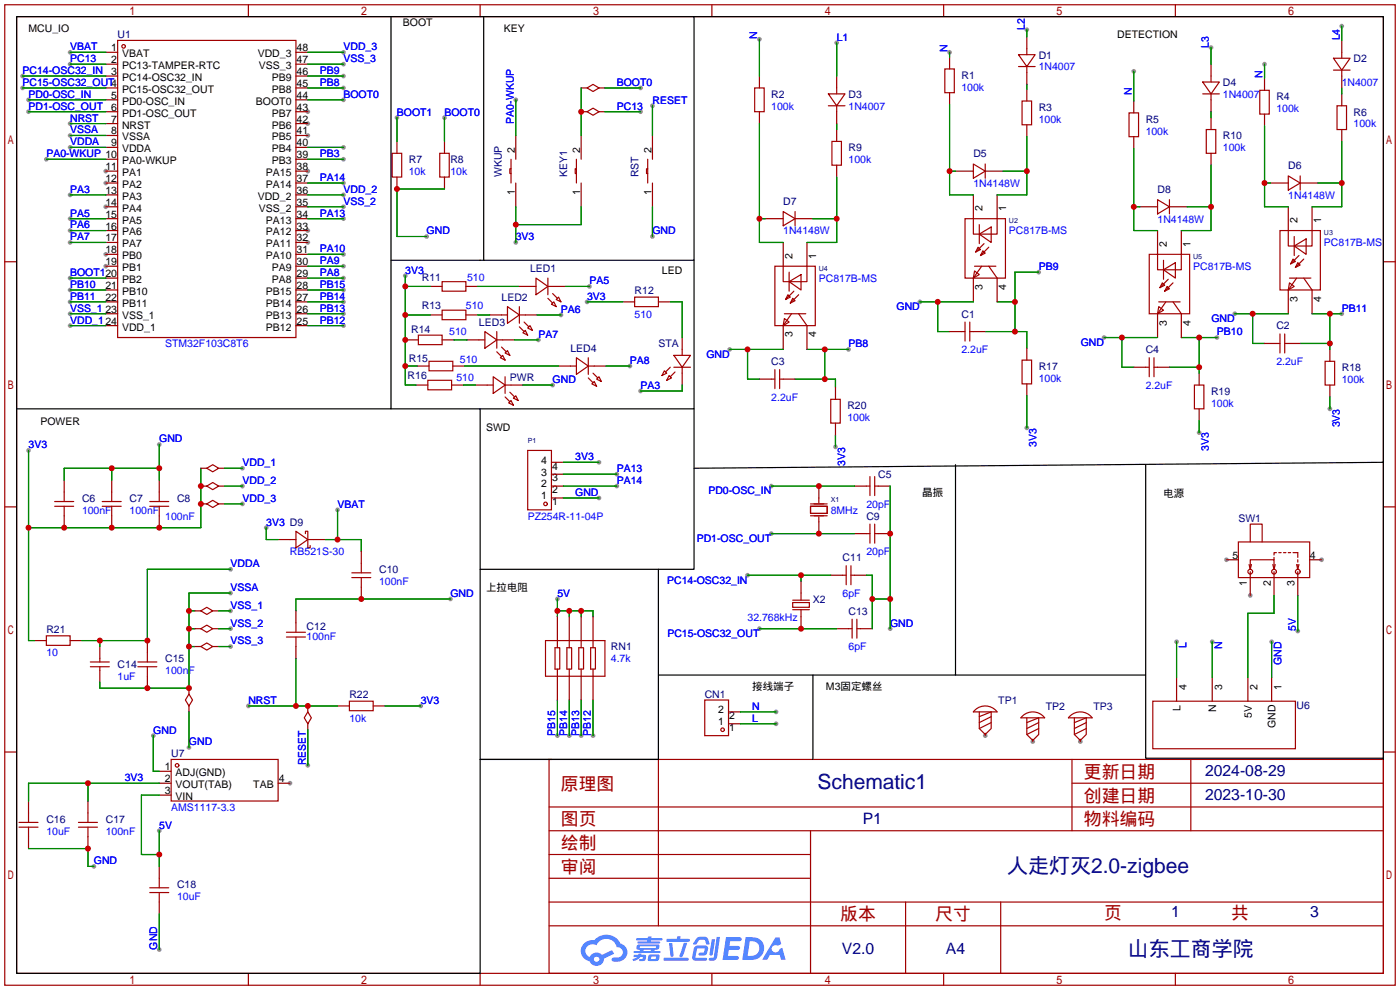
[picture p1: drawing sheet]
<svg xmlns="http://www.w3.org/2000/svg" width="299mm" height="212mm" viewBox="0 0 299 212" stroke-linecap="round" stroke-linejoin="round" font-family="sans-serif">
<g fill="#999">
<circle cx="22.6" cy="36.6" r=".51"/>
<circle cx="22.6" cy="39.1" r=".51"/>
<circle cx="22.6" cy="44.2" r=".51"/>
<circle cx="22.6" cy="54.4" r=".51"/>
<circle cx="22.6" cy="56.9" r=".51"/>
<circle cx="65.8" cy="51.8" r=".51"/>
<circle cx="65.8" cy="49.3" r=".51"/>
<circle cx="65.8" cy="36.6" r=".51"/>
<circle cx="65.8" cy="29" r=".51"/>
<circle cx="65.8" cy="26.4" r=".51"/>
<circle cx="65.8" cy="23.9" r=".51"/>
<circle cx="62" cy="167.4" r=".51"/>
<circle cx="210.6" cy="157.2" r=".51"/>
<circle cx="220.7" cy="158.5" r=".51"/>
<circle cx="230.9" cy="158.5" r=".51"/>
<circle cx="267.2" cy="127.3" r=".51"/>
<circle cx="282.4" cy="119.6" r=".51"/>
<circle cx="262.1" cy="119.6" r=".51"/>
<circle cx="15" cy="69.6" r=".51"/>
<circle cx="15" cy="67.1" r=".51"/>
<circle cx="73.4" cy="41.7" r=".51"/>
<circle cx="73.4" cy="44.2" r=".51"/>
<circle cx="73.4" cy="11.2" r=".51"/>
<circle cx="15" cy="31.5" r=".51"/>
<circle cx="73.4" cy="21.3" r=".51"/>
<circle cx="15" cy="29" r=".51"/>
<circle cx="73.4" cy="13.7" r=".51"/>
<circle cx="15" cy="11.2" r=".51"/>
<circle cx="15" cy="26.4" r=".51"/>
<circle cx="6.1" cy="96.3" r=".51"/>
<circle cx="49.3" cy="121.7" r=".51"/>
<circle cx="40.4" cy="159.8" r=".51"/>
<circle cx="49.3" cy="126.7" r=".51"/>
<circle cx="51.8" cy="103.9" r=".51"/>
<circle cx="51.8" cy="107.7" r=".51"/>
<circle cx="51.8" cy="100.1" r=".51"/>
<circle cx="49.3" cy="138.2" r=".51"/>
<circle cx="49.3" cy="134.4" r=".51"/>
<circle cx="49.3" cy="130.6" r=".51"/>
<circle cx="56.9" cy="112.8" r=".51"/>
<circle cx="72.1" cy="109" r=".51"/>
<circle cx="139.4" cy="22.6" r=".51"/>
<circle cx="139.4" cy="50.5" r=".51"/>
<circle cx="89.9" cy="150.9" r=".51"/>
<circle cx="53.1" cy="150.9" r=".51"/>
<circle cx="65.8" cy="163.6" r=".51"/>
<circle cx="34" cy="95" r=".51"/>
<circle cx="96.3" cy="128" r=".51"/>
<circle cx="32.8" cy="157.2" r=".51"/>
<circle cx="34" cy="177.5" r=".51"/>
<circle cx="34" cy="202.9" r=".51"/>
<circle cx="20.1" cy="185.2" r=".51"/>
<circle cx="91.2" cy="50.5" r=".51"/>
<circle cx="95" cy="25.1" r=".51"/>
<circle cx="15" cy="59.4" r=".51"/>
<circle cx="84.8" cy="25.1" r=".51"/>
<circle cx="110.2" cy="51.8" r=".51"/>
<circle cx="15" cy="13.7" r=".51"/>
<circle cx="136.9" cy="18.8" r=".51"/>
<circle cx="136.9" cy="23.9" r=".51"/>
<circle cx="9.9" cy="34" r=".51"/>
<circle cx="110.2" cy="21.3" r=".51"/>
<circle cx="118.1" cy="82.3" r=".51"/>
<circle cx="73.4" cy="59.4" r=".51"/>
<circle cx="134.6" cy="78.2" r=".51"/>
<circle cx="128" cy="98.8" r=".51"/>
<circle cx="128" cy="106.4" r=".51"/>
<circle cx="73.4" cy="46.7" r=".51"/>
<circle cx="73.4" cy="39.1" r=".51"/>
<circle cx="131.8" cy="101.3" r=".51"/>
<circle cx="131.8" cy="103.9" r=".51"/>
<circle cx="181.4" cy="74.7" r=".51"/>
<circle cx="178.6" cy="95.5" r=".51"/>
<circle cx="162.3" cy="8.4" r=".51"/>
<circle cx="178.8" cy="9.1" r=".51"/>
<circle cx="156" cy="74.7" r=".51"/>
<circle cx="222" cy="58.2" r=".51"/>
<circle cx="196.6" cy="64.5" r=".51"/>
<circle cx="260.1" cy="72.1" r=".51"/>
<circle cx="256.3" cy="92.5" r=".51"/>
<circle cx="236" cy="72.1" r=".51"/>
<circle cx="286.8" cy="67.1" r=".51"/>
<circle cx="284.2" cy="87.4" r=".51"/>
<circle cx="263.9" cy="67.1" r=".51"/>
<circle cx="73.4" cy="69.6" r=".51"/>
<circle cx="73.4" cy="67.1" r=".51"/>
<circle cx="73.4" cy="64.5" r=".51"/>
<circle cx="73.4" cy="62" r=".51"/>
<circle cx="119.1" cy="128" r=".51"/>
<circle cx="73.4" cy="18.8" r=".51"/>
<circle cx="73.4" cy="16.3" r=".51"/>
<circle cx="15" cy="62" r=".51"/>
<circle cx="15" cy="64.5" r=".51"/>
<circle cx="4.8" cy="16.3" r=".51"/>
<circle cx="4.8" cy="18.8" r=".51"/>
<circle cx="6.1" cy="21.3" r=".51"/>
<circle cx="6.1" cy="23.9" r=".51"/>
<circle cx="159.8" cy="122.9" r=".51"/>
<circle cx="162.3" cy="134.4" r=".51"/>
<circle cx="164.8" cy="103.9" r=".51"/>
<circle cx="164.8" cy="114" r=".51"/>
<circle cx="190.2" cy="134.4" r=".51"/>
<circle cx="73.4" cy="56.9" r=".51"/>
<circle cx="73.4" cy="54.4" r=".51"/>
<circle cx="73.4" cy="34" r=".51"/>
<circle cx="73.4" cy="31.5" r=".51"/>
<circle cx="259.1" cy="137.2" r=".51"/>
<circle cx="251.5" cy="137.2" r=".51"/>
<circle cx="219.5" cy="91.4" r=".51"/>
<circle cx="271.8" cy="137.2" r=".51"/>
<circle cx="202.9" cy="11.2" r=".51"/>
<circle cx="242.3" cy="15.2" r=".51"/>
<circle cx="270.3" cy="13.7" r=".51"/>
<circle cx="219.5" cy="6.3" r=".51"/>
<circle cx="258.8" cy="10.2" r=".51"/>
<circle cx="286.8" cy="5.6" r=".51"/>
<circle cx="165.9" cy="154.7" r=".51"/>
<circle cx="165.9" cy="152.1" r=".51"/>
<circle cx="115.1" cy="72.6" r=".51"/>
<circle cx="119.9" cy="67.3" r=".51"/>
<circle cx="126" cy="61.2" r=".51"/>
<circle cx="15" cy="51.8" r=".51"/>
<circle cx="15" cy="49.3" r=".51"/>
<circle cx="15" cy="46.7" r=".51"/>
<circle cx="86.6" cy="58.9" r=".51"/>
<circle cx="119.1" cy="157.2" r=".51"/>
<circle cx="121.7" cy="157.2" r=".51"/>
<circle cx="124.2" cy="157.2" r=".51"/>
<circle cx="126.7" cy="157.2" r=".51"/>
<circle cx="15" cy="41.7" r=".51"/>
<circle cx="125.5" cy="64.5" r=".51"/>
<circle cx="136.9" cy="83.6" r=".51"/>
<circle cx="277.4" cy="134.9" r=".51"/>
</g>
<g fill="none" stroke="#a10000" stroke-width=".25">
<path d="M1 1h297.2v209.6h-297.2zM3.6 3.6h292.1v204.4h-292.1zM53.1 1v2.6M102.6 1v2.6M152.1 1v2.6M201.7 1v2.6M251.2 1v2.6M1 55.9h2.6M295.7 55.9h2.5M1 108.3h2.6M295.7 108.3h2.5M1 160.7h2.6"/>
<path d="M117.3 162.3h178.4v45.7h-178.4zM117.3 177.5h178.4M117.3 172.5h178.4M140.7 162.3v35.6M173.2 177.5v30.5M229.1 162.3v15.2M229.1 167.4h66.6M254.5 162.3v15.2M295.7 160.7h2.5M117.3 182.6h55.9M117.3 197.9h178.4M117.3 192.8h178.4"/>
<path d="M117.3 187.7h55.9M193.5 192.8v15.2M213.9 192.8v15.2M53.1 208v2.6M102.6 208v2.6M152.1 208v2.6M201.7 208v2.6M251.2 208v2.6"/>
</g>
<g fill="#5487ff">
<path d="M155.2 200.3h2.6a.48 .48 0 0 1 .7 .4 .48 .48 0 0 1-.6 .4h-1.8l-.2 1.1h1.9a.43 .43 0 0 1 .4 .4 .43 .43 0 0 1-.5 .4h-1.9l-.2 1.3h1.7a.45 .45 0 0 1 .5 .2 .45 .45 0 0 1-.1 .6h-3.3z"/>
<path d="M165.7 200.3h.9l.4 1.5-.8 .3a.84 .84 0 0 0-1.2 .3 .84 .84 0 0 0 .4 1.1 .84 .84 0 0 0 1.1-.4l.1-.2 .6-.3 .7 2.5h-1l-.2-1h-2.1l-.6 1h-1.1z"/>
<path d="M152.1 200.8h.7l-.5 3.1a.36 .36 0 0 1-.3 .3 .36 .36 0 0 1-.4-.3z"/>
<path d="M153.2 200.2h.7l-.6 4.3a1.13 1.13 0 0 1-1.8 .6l.2-.4h.7l.2-.2z"/>
<path d="M148.9 200.6l.6-.4h1a.77 .77 0 0 1 .9 .5l.3 1-.2 .2h-.5l-.3-.9-.2-.2-1 .1-.7 1-.6-.1-.1-.2z"/>
<path d="M148.4 202.4l.6-.3h1.7a.81 .81 0 0 1 .7 .5 .81 .81 0 0 1-.2 .8 .81 .81 0 0 1-.9 .8h-.7a.32 .32 0 0 1-.3-.3 .32 .32 0 0 1 .4-.3h.7l.2-.9-1.6 .1-.4 1.8 2.2 .1a.32 .32 0 0 1 .3 .4 .32 .32 0 0 1-.4 .2h-2.2l-.5-.3-.1-.5z"/>
<path d="M141.9 204.7h5a.33 .33 0 0 1 .3 .3 .33 .33 0 0 1-.3 .3h-4.9l-.2-.1z"/>
<path d="M146.1 201.5h.8l-.7 2a.98 .98 0 0 1-.7 1.1l-.3-.3z"/>
<path d="M143 201.6h.7l.3 2.5a.34 .34 0 0 1-.3 .4 .34 .34 0 0 1-.4-.3z"/>
<path d="M142.5 200.7h2.1l.3-.6h.6l-.1 .6h1.7a.32 .32 0 0 1 .4 .3 .32 .32 0 0 1-.4 .3h-4.5l-.2-.2z"/>
<path d="M135.5 204.1h.9l.1-.3h.6v.3h.8a.82 .82 0 0 1-.5 1.3h-.8v-.4l.7-.1 .1-.3a.68 .68 0 0 0-1 .4l-1.1 .4-.1-.4 .9-.5h-.7z"/>
<path d="M136 200.5h2.4l.1-.3h.7v.3h2.2l.2 .3-.2 .2h-2.3v.2h1.8l.2 .3-.2 .1h-4.5l-.1-.4h2l.1-.2h-2.3l-.1-.2z"/>
<path d="M159.4 200.3l-.8 4.9h1.7a2.5 2.5 0 0 0 3-2.5 2.5 2.5 0 0 0-3.1-2.4zM160.3 201.1a1.61 1.61 0 0 1 2 1.5 1.61 1.61 0 0 1-1.8 1.7h-.7z"/>
<path d="M136.2 202a.55 .55 0 0 0-.2 .8 .55 .55 0 0 0 .7 .2l.1 .3h-1.3v.3l5.4 .1 .3-.2-.2-.2h-1.2l.2-.3a.7 .7 0 0 0 .8-.3 .7 .7 0 0 0 0-.8l-4.2-.1zM136.8 202.3l3.3-.1 .1 .1-.2 .3h-3.2zM137.5 203h1.7l-.2 .3h-1.4z"/>
<path d="M138.6 204.2a1.05 1.05 0 0 0 0 1.2 2.91 2.91 0 0 0 2.2-.2 .98 .98 0 0 0 0-1.2h-1.6zM139.2 204.5l.9-.1 .1 .4-.2 .2-.8-.1z"/>
<path d="M124.9 201.6a2.23 2.23 0 0 0-.7 2.3 2.23 2.23 0 0 0 1.8 1.6 1.58 1.58 0 0 0 1.8 .9 1.58 1.58 0 0 0 1.3-1.5l2.2-1.1-.5-.7-2.1 1a1.65 1.65 0 0 0-2.7 .4 1.45 1.45 0 0 1-.8-1.9 1.45 1.45 0 0 1 2-.7l.3 .1a2.3 2.3 0 0 1 2.3-1.3 2.3 2.3 0 0 1 2 1.7 1.12 1.12 0 0 1 1.3 1 1.12 1.12 0 0 1-1.1 1.2h-.7a.45 .45 0 0 0-.6 .4 .45 .45 0 0 0 .5 .5 2.21 2.21 0 0 0 2.2-.5 2.21 2.21 0 0 0 .5-2.3 2.13 2.13 0 0 0-1.3-1.1 3.3 3.3 0 0 0-5.6-.7l-1.1 .1zM127 205a.57 .57 0 0 1 1.1 0 .57 .57 0 0 1-1.1 0z"/>
</g>
<g fill="none" stroke="#a10000" stroke-width=".25">
<path d="M25.1 8.6h38.1v63.5h-38.1zM125.5 18.8l1.2-.8 1.3 .8-1.3 .8zM161.3 18.8h2v5.1h-2zM178.8 18.8v1.3M201.9 14.7h2.1v5.1h-2.1zM217.7 11.7h3.5l-1.7 2.5zM217.7 14.2h3.5M219.5 10.4v1.3M219.5 14.2v1.3M257 17.5h3.6l-1.8 2.6zM258.8 16.3v1.2M269.2 19.3h2.1v5.1h-2.1z"/>
<path d="M285 12.4h3.5l-1.7 2.6zM285 15h3.5M286.8 11.2v1.2M286.8 15v1.3M83.8 32.8h2.1v5h-2.1zM94 32.8h2v5h-2zM109.2 36.1h-.2v1h.2M109.2 34v5.1M123.2 36.1h-.3v1h.3M123.2 34v5.1M125.5 23.9l1.2-.8 1.3 .8-1.3 .7zM138.4 36.1h-.2v1h.2"/>
<path d="M138.4 34v5.1M177 20.1h3.6l-1.8 2.5zM177 22.6h3.6M177.8 30.2h2v5.1h-2zM178.8 22.6v1.3M208 35.1l2.6 1.5-2.6 1.5zM210.6 35.1v3M218.4 21.6h2.1v5.1h-2.1zM241.3 24.1h2v5.1h-2zM257 20.1h3.6M257.8 27.7h2v5.1h-2zM258.8 20.1v1.2"/>
<path d="M275.3 37.6l2.6 1.5-2.6 1.5zM277.9 37.6v3M285.8 22.6h2v5.1h-2zM114.6 59.4l2.5 1.8-2.5 1.8zM117.1 59.4v3.6M165.6 56.9h8.6v12.7h-8.6zM167.4 45.2l2.5 1.5-2.5 1.6zM167.4 56.9v3.3h5.1v-3.3M168.7 58.2v4M169.9 45.2v3.1M206.2 46.7h8.7v12.7h-8.7zM208 46.7v3.3h5.1v-3.3"/>
<path d="M208.3 57.9l1 .8-1.3 .7zM208.3 56.9h4.6M209 52.8l.5 .5-1 .5zM209.3 50l2.5-1.5v3.3zM209.3 48v4.1M209.8 56.9l-1.8 2.5M210.1 53.6l.5 .5-1.1 .5zM210.3 52.1l-1.8 1.7M211.3 56.9l1.8 2.5M211.3 52.8l-1.8 1.8M245.6 54.4h8.7v12.7h-8.7zM247.4 42.7l2.5 1.5-2.5 1.5z"/>
<path d="M247.4 54.4v3.3h5.1v-3.3M248.7 57.7l2.5-1.6v3.3zM248.7 55.6v4.1M249.7 59.7l-1.8 1.8M249.9 42.7v3M273.6 49.3h8.6v12.7h-8.6zM275.3 49.3v3.3h5.1v-3.3M275.6 59.4h4.6M276.4 55.4l.5 .5-1.1 .5zM276.6 52.6l2.5-1.5v3.3zM276.6 50.5v4.1M277.1 59.4l-1.8 2.6"/>
<path d="M277.4 56.1l.5 .5-1 .6zM277.6 54.6l-1.8 1.8M278.6 59.4l1.8 2.6M278.6 55.4l-1.7 1.8M89.4 71.6h5.1v2.1h-5.1zM91.7 77.2h5.1v2h-5.1zM94.5 66.3h5.1v2h-5.1zM94.5 60.2h5.1v2h-5.1zM102.4 72.6h1.2M103.6 70.9l2.6 1.7-2.6 1.8zM106.2 75.2l1 1M106.2 72.6h1.2"/>
<path d="M106.2 70.9v3.5M106.9 76.5l.5-.6 .5 1.1zM107.2 74.2l1 1M107.2 67.3h1.3M107.9 75.4l.6-.5 .5 1zM108.5 65.5l2.5 1.8-2.5 1.8zM111 69.8l1 1.1M111 67.3h1.3M111 65.5v3.6M112 68.8l1 1M112.3 70.6l.5 1-1-.5zM112.8 70.1l.5-.5 .5 1z"/>
<path d="M113.3 61.2h1.3M117.1 63.8l1 1M117.1 61.2h1.3M117.9 65l.5-.5 .5 1zM118.1 62.7l1 1.1M118.9 64l.5-.5 .5 1zM121.9 78.2h1.3M123.2 76.5l2.5 1.7-2.5 1.8zM125.7 78.2h1.3M125.7 76.5v3.5M126.7 79.8l1.1 1M135.6 63.5h5.1v2h-5.1z"/>
<path d="M142 79.2l.5 .6-1 .5zM143.3 78.5l-1.1 1M144 75.9h3.6l-1.8 2.6zM144 78.5h3.6M144.3 79.5l-1 1M145.8 74.7v1.2M145.8 78.5v1.3M165.6 79v4.1M166.6 79v4.1M167.6 68.1l1.1 .7-1.3 .8zM167.6 67.1h4.6M168.4 63l.5 .5-1 .5z"/>
<path d="M168.7 60.2l2.5-1.5v3.3zM169.2 67.1l-1.8 2.5M169.4 63.8l.5 .5-1 .5zM169.7 62.2l-1.8 1.8M170.7 67.1l1.8 2.5M170.7 63l-1.8 1.8M205.5 70.9h.7M206.2 68.8v4.1M207.3 68.8v4.1M207.3 70.9h.7M218.4 77h2.1v5h-2.1zM244.9 78.5h.7"/>
<path d="M245.6 76.5v4M246.6 76.5v4M246.6 78.5h.8M247.6 65.5l1.1 .8-1.3 .8zM247.6 64.5h4.6M248.4 60.5l.5 .5-1 .5zM249.2 64.5l-1.8 2.6M249.4 61.2l.5 .5-1 .5zM250.7 64.5l1.8 2.6M250.7 60.5l-1.8 1.7M272.8 73.4h.8M273.6 71.4v4"/>
<path d="M274.6 71.4v4M274.6 73.4h.7M275.6 60.5l1 .7-1.3 .8zM283.2 77.2h2v5.1h-2zM91.4 81.3h5.1v2h-5.1zM104.1 82.3h1.3M105.4 80.5l2.5 1.8-2.5 1.8zM107.9 84.8l1.1 1.1M107.9 82.3h1.3M107.9 80.5v3.6M108.7 86.1l.5-.5 .5 1zM109 83.8l1 1"/>
<path d="M109.7 85.1l.5-.5 .5 1zM112.8 96.3h5.1v12.7h-5.1zM125.7 80.8l1 1M126.5 82l.5-.5 .5 1zM127.5 81l.5-.5 .5 1zM143 80.3l.5 .5-1 .5zM164.8 81h.8M166.6 81h.8M177.5 85.3h2.1v5.1h-2.1zM255.3 82.3h2v5.1h-2zM11.7 108.2h4M11.7 107.2h4"/>
<path d="M13.7 105.2v2M13.7 108.2v2M21.8 108.2h4.1M21.8 107.2h4.1M23.9 105.2v2M23.9 108.2v2M32 108.2h4.1M32 107.2h4.1M34 105.2v2M34 108.2v2M44.2 107.7l1.3-.8 1.2 .8-1.2 .8zM44.2 103.9l1.3-.8 1.2 .8-1.2 .7z"/>
<path d="M44.2 100.1l1.3-.8 1.2 .8-1.2 .7zM62 115.3h1.2M63.2 113.5l2.6 1.8-2.6 1.8zM65.3 114v-.5h.5v3.6h.5v-.5M65.8 115.3h1.3M173.2 108.2h3.6v1.5h-3.6zM173.2 110.2h3.6M173.2 107.7h3.6M175 106.4v1M175 110.5v1M185.2 103.9h.7M185.2 114h.7"/>
<path d="M185.9 101.9v4M185.9 112v4.1M186.9 101.9v4M186.9 112v4.1M186.9 103.9h.8M186.9 114h.8M264.7 115.8h15.2v7.6h-15.2zM267.2 115.8v-3.8h2.5v3.8M272.3 119.1v.5M272.8 118.1h-.5v.5M273.3 118.1h.5M274.3 118.1h.5"/>
<path d="M275.3 118.1h.5M276.4 118.1h1v1M277.4 119.6v.5M9.9 135.9h5.1v2h-5.1zM31.5 139.4v2.1M42.9 130.6l1.3-.8 1.3 .8-1.3 .7zM42.9 134.4l1.3-.8 1.3 .8-1.3 .7zM42.9 138.2l1.3-.8 1.3 .8-1.3 .7zM61.2 136.1h4.1M61.2 135.1h4.1M63.2 133.1v2M63.2 136.1v2.1"/>
<path d="M75.2 123.4h4M75.2 122.4h4M77.2 120.4v2M77.2 123.4v2.1M116.6 136.9h12.7v7.6h-12.7zM118.6 138.4h1v4.6h-1zM119.1 136.9v1.5M121.2 138.4h1v4.6h-1zM121.7 136.9v1.5M123.7 138.4h1v4.6h-1zM124.2 136.9v1.5M126.2 138.4h1.1v4.6h-1.1z"/>
<path d="M126.7 136.9v1.5M169.4 128.8h3.6v1h-3.6zM169.4 128.3h3.6M169.4 130.3h3.6M171.2 126.7v1.6M171.2 130.3v1.5M180.1 122.9h.7M180.8 120.9v4.1M181.4 134.4h.7M181.9 120.9v4.1M181.9 122.9h.7M182.1 132.3v4.1"/>
<path d="M183.1 132.3v4.1M183.1 134.4h.8M267 120.6l.2 1.1M267.2 121.7v-2.1h5.1v2.1M267.5 120.6l-.3 1.1M272 120.6l.3 1.1M272.5 120.6l-.2 1.1M277.1 120.6l.3 1.1 .2-1.1M277.4 120.6v.6M19.3 142.5h4.1M19.3 141.5h4.1M21.3 140.7v.8"/>
<path d="M21.3 142.5v.8M29.5 142.5h4M29.5 141.5h4M31.5 142.5v2M40.4 148.3l.7 1.3-.7 1.3-.8-1.3zM65.8 152.1l.7 1.3-.7 1.3-.8-1.3zM74.7 149.9h5.1v2h-5.1zM119.1 143v1.5M121.7 143v1.5M124.2 143v1.5M126.7 143v1.5M150.6 149.6h5.1v7.6h-5.1z"/>
<path d="M208.5 151.7a3.2 3.2 0 0 1 4.6 .4h-5.1zM209.3 152.1v3.6l1.3 1.3 1.2-1.3v-3.6l-2.5 1.1M211.8 153.2l-2.5 1.2M211.8 154.4l-2.5 1.3M218.6 152.9a3.2 3.2 0 0 1 4.7 .5h-5.1zM219.5 153.4v3.6l1.2 1.2 1.3-1.2v-3.6l-2.5 1M222 154.4l-2.5 1.3M222 155.7l-2.5 1.3M228.8 152.9a3.2 3.2 0 0 1 4.6 .5h-5.1zM229.6 153.4v3.6l1.3 1.2 1.3-1.2v-3.6l-2.6 1M232.2 154.4l-2.6 1.3M232.2 155.7l-2.6 1.3"/>
<path d="M246.4 149.9h30.5v10.1h-30.5zM4.1 176.8h4M4.1 175.8h4M6.1 173.7v2.1M6.1 176.8v2M16.8 176.8h4M16.8 175.8h4M18.8 173.7v2.1M18.8 176.8v2M36.6 162.3h22.8v8.9h-22.8zM32 190.8h4.1M32 189.7h4.1"/>
<path d="M34 187.7v2M34 190.8v2"/>
<circle cx="26.4" cy="9.9" r=".38"/>
<circle cx="116.6" cy="107.7" r=".38"/>
<circle cx="267.2" cy="122.2" r=".51"/>
<circle cx="272.3" cy="122.2" r=".51"/>
<circle cx="277.4" cy="122.2" r=".51"/>
<circle cx="154.4" cy="156" r=".38"/>
<circle cx="37.8" cy="163.6" r=".38"/>
</g>
<g fill="none" stroke="#870000" stroke-width=".25">
<path d="M22.6 11.2h2.5M22.6 13.7h2.5M22.6 16.3h2.5M22.6 18.8h2.5M63.2 11.2h2.6M63.2 13.7h2.6M63.2 16.3h2.6M63.2 18.8h2.6M124.2 18.8h1.3M128 18.8h1.3M162.3 16.3v2.5M178.8 16.3v2.5"/>
<path d="M202.9 12.2v2.5M202.9 19.8v2.6M219.5 7.9v2.5M219.5 15.5v2.5M219.5 19.1v2.5M258.8 13.7v2.6M270.3 16.8v2.5M286.8 8.6v2.6M286.8 16.3v2.5M22.6 21.3h2.5M22.6 23.9h2.5M22.6 26.4h2.5"/>
<path d="M22.6 29h2.5M22.6 31.5h2.5M22.6 34h2.5M22.6 36.6h2.5M22.6 39.1h2.5M63.2 21.3h2.6M63.2 23.9h2.6M63.2 26.4h2.6M63.2 29h2.6M63.2 31.5h2.6M63.2 34h2.6M63.2 36.6h2.6"/>
<path d="M63.2 39.1h2.6M84.8 30.2v2.6M84.8 37.8v2.6M95 30.2v2.6M95 37.8v2.6M110.2 29v5M110.2 39.1v5.1M124.2 23.9h1.3M124.2 29v5M124.2 39.1v5.1M128 23.9h1.3M139.4 29v5"/>
<path d="M139.4 39.1v5.1M162.3 23.9v2.5M178.8 23.9v2.5M178.8 27.7v2.5M178.8 35.3v2.5M204.2 36.6h3.8M210.6 36.6h3.8M219.5 26.7v2.5M242.3 21.6v2.5M242.3 29.2v2.6M258.8 21.3v2.6M258.8 25.1v2.6"/>
<path d="M258.8 32.8v2.5M270.3 24.4v2.5M271.5 39.1h3.8M277.9 39.1h3.8M286.8 20.1v2.5M286.8 27.7v2.5M22.6 41.7h2.5M22.6 44.2h2.5M22.6 46.7h2.5M22.6 49.3h2.5M22.6 51.8h2.5M22.6 54.4h2.5"/>
<path d="M22.6 56.9h2.5M22.6 59.4h2.5M63.2 41.7h2.6M63.2 44.2h2.6M63.2 46.7h2.6M63.2 49.3h2.6M63.2 51.8h2.6M63.2 54.4h2.6M63.2 56.9h2.6M63.2 59.4h2.6M163.6 46.7h3.8M167.4 51.8v5.1"/>
<path d="M169.9 46.7h3.8M172.5 51.8v5.1M208 41.7v5M208 59.4v5.1M213.1 41.7v5M213.1 59.4v5.1M243.6 44.2h3.8M247.4 49.3v5.1M249.9 44.2h3.8M252.5 49.3v5.1M275.3 44.2v5.1M280.4 44.2v5.1"/>
<path d="M22.6 62h2.5M22.6 64.5h2.5M22.6 67.1h2.5M22.6 69.6h2.5M63.2 62h2.6M63.2 64.5h2.6M63.2 67.1h2.6M63.2 69.6h2.6M86.9 72.6h2.5M89.2 78.2h2.5M91.9 67.3h2.6M91.9 61.2h2.6"/>
<path d="M94.5 72.6h2.5M96.8 78.2h2.5M99.6 67.3h2.5M99.6 61.2h2.5M99.8 72.6h2.6M104.6 67.3h2.6M107.4 72.6h2.6M110.7 61.2h2.6M112.3 67.3h2.5M118.4 61.2h2.5M119.4 78.2h2.5M127 78.2h2.5"/>
<path d="M133.1 64.5h2.5M140.7 64.5h2.6M145.8 72.1v2.6M145.8 79.8v2.5M167.4 69.6v5.1M172.5 69.6v5.1M202.9 70.9h2.6M208 70.9h2.6M219.5 74.4v2.6M242.3 78.5h2.6M247.4 67.1v5M247.4 78.5h2.5"/>
<path d="M252.5 67.1v5M256.3 79.8v2.5M270.3 73.4h2.5M275.3 62v5.1M275.3 73.4h2.6M280.4 62v5.1M284.2 74.7v2.5M88.9 82.3h2.5M96.5 82.3h2.6M101.6 82.3h2.5M109.2 82.3h2.6M117.9 98.8h2.5"/>
<path d="M162.3 81h2.5M167.4 81h2.5M178.6 82.8v2.5M178.6 90.4v2.6M219.5 82v2.6M256.3 87.4v2.5M284.2 82.3v2.5M13.7 102.6v2.6M13.7 110.2v2.6M23.9 102.6v2.6M23.9 110.2v2.6M34 102.6v2.6"/>
<path d="M34 110.2v2.6M42.9 107.7h1.3M42.9 103.9h1.3M42.9 100.1h1.3M46.7 107.7h1.3M46.7 103.9h1.3M46.7 100.1h1.3M59.4 115.3h2.6M67.1 115.3h2.5M77.2 117.9v2.5M117.9 103.9h2.5M117.9 106.4h2.5"/>
<path d="M117.9 101.3h2.5M175 103.9v2.5M175 111.5v2.5M182.6 103.9h2.6M182.6 114h2.6M187.7 103.9h2.5M187.7 114h2.5M262.1 119.6h2.6M279.9 119.6h2.5M7.4 136.9h2.5M15 136.9h2.5M21.3 138.2v2.5"/>
<path d="M31.5 136.9v2.5M41.7 130.6h1.2M41.7 134.4h1.2M41.7 138.2h1.2M45.5 130.6h1.2M45.5 134.4h1.2M45.5 138.2h1.2M63.2 130.6v2.5M63.2 138.2v2.5M77.2 125.5v2.5M119.1 131.8v5.1M121.7 131.8v5.1"/>
<path d="M124.2 131.8v5.1M126.7 131.8v5.1M171.2 124.2v2.5M171.2 131.8v2.6M177.5 122.9h2.6M178.8 134.4h2.6M182.6 122.9h2.6M183.9 134.4h2.5M267.2 122.2v5.1M272.3 122.2v5.1M277.4 122.2v5.1M21.3 143.3v2.5"/>
<path d="M31.5 144.5v2.6M40.4 147.1v1.2M40.4 150.9v1.2M65.8 150.9v1.2M65.8 154.7v1.3M72.1 150.9h2.6M79.8 150.9h2.5M119.1 144.5v5.1M121.7 144.5v5.1M124.2 144.5v5.1M126.7 144.5v5.1M155.7 154.7h2.5"/>
<path d="M155.7 152.1h2.5M210.6 156.7v.5M220.7 158v.5M230.9 158v.5M251.5 144.8v5.1M259.1 144.8v5.1M266.7 144.8v5.1M271.8 144.8v5.1M6.1 171.2v2.5M6.1 178.8v2.6M18.8 171.2v2.5M18.8 178.8v2.6"/>
<path d="M34 164.8h2.6M34 167.4h2.6M34 169.9h2.6M59.4 167.4h2.6M34 185.2v2.5M34 192.8v2.5"/>
</g>
<g fill="none" stroke="#000" stroke-width=".25">
<path d="M83.6 3.6v83.8h-80M83.6 3.6h-80v204.4h99v-120.6h-19M83.6 3.6h64.7v52h-64.7M103.4 3.6v52M148.3 3.6h147.4v95.2l-147.4 1.3M148.3 55.6v31.8h-45.7M148.3 87.4v34.3h-45.7M204.2 99.3v45h-63.5M244.9 99.3v45h-40.7M295.7 98.6v63.7M140.7 121.7v40.6h-38.1h15.3M173.7 144.3v18"/>
<path d="M244.9 144.3v17.8h50.8"/>
</g>
<g fill="none" stroke="#008700" stroke-width=".25">
<path d="M4.8 18.8h17.8M4.8 16.3h17.8M15 11.2h7.6M15 13.7h7.6M65.8 11.2h7.6M65.8 13.7h7.6M65.8 18.8h7.6M65.8 16.3h7.6M124.2 18.8v10.2M129.3 18.8h7.6M162.3 8.4v7.9M178.8 9.1v7.2"/>
<path d="M202.9 11.2v1M219.5 6.3v1.6M219.5 18v1.1M242.3 15.2v6.4M258.8 10.2v3.5M270.3 13.7v3.1M286.8 5.6v3M286.8 18.8v1.3M6.1 21.3h16.5M6.1 23.9h16.5M9.9 34h12.7M15 31.5h7.6"/>
<path d="M15 29h7.6M15 26.4h7.6M65.8 31.5h7.6M65.8 21.3h7.6M65.8 34h7.6M65.8 39.1h7.6M84.8 25.1v5.1M95 25.1v5.1M110.2 21.3v7.7M129.3 23.9h7.6M139.4 22.6v6.4M162.3 26.4v25.4h5.1"/>
<path d="M178.8 26.4v1.3M178.8 37.8v14h-6.3M202.9 22.4v19.3h5.1M202.9 36.6h1.3M214.4 36.6h5.1M219.5 29.2v12.5h-6.4M242.3 31.8v17.5h5.1M258.8 23.9v1.2M258.8 35.3v14h-6.3M270.3 26.9v17.3h5M270.3 39.1h1.2M281.7 39.1h5.1"/>
<path d="M286.8 30.2v14h-6.4M15 41.7h7.6M15 59.4h7.6M15 46.7h7.6M15 51.8h7.6M15 49.3h7.6M65.8 41.7h7.6M65.8 44.2h7.6M65.8 59.4h7.6M65.8 46.7h7.6M65.8 56.9h7.6M65.8 54.4h7.6"/>
<path d="M86.6 58.9v23.4h2.3M95 40.4h-10.2v10.1h6.4M110.2 44.2v7.6M124.2 44.2v3.8h-14M139.4 44.2v6.3M162.3 46.7h1.3M173.7 46.7h5.1M222 58.2h-5.1v12.7M242.3 44.2h1.3M253.7 44.2h5.1M15 69.6h7.6M15 67.1h7.6"/>
<path d="M15 64.5h7.6M15 62h7.6M65.8 69.6h7.6M65.8 67.1h7.6M65.8 64.5h7.6M65.8 62h7.6M86.6 78.2h2.6M86.6 72.6h.3M86.6 67.3h5.3M86.6 61.2h5.3M97 72.6h2.8M99.3 78.2h20.1"/>
<path d="M102.1 67.3h2.5M102.1 61.2h8.6M110 72.6h5.1M114.8 67.3h5.1M120.9 61.2h5.1M125.5 64.5h7.6M129.5 78.2h5.1M143.3 64.5h2.5v7.6M156 74.7h11.4M159.8 74.7v6.3h2.5M172.5 74.7h8.9M176.3 74.7v6.3"/>
<path d="M196.6 64.5h11.4M200.4 64.5v6.4h2.5M210.6 70.9h8.9v3.5M213.1 64.5h3.8M236 72.1h11.4M239.8 72.1v6.4h2.5M249.9 78.5h6.4M252.5 72.1h7.6M256.3 72.1v7.7M263.9 67.1h11.4M267.7 67.1v6.3h2.6M277.9 73.4h6.3"/>
<path d="M280.4 67.1h6.4M284.2 67.1v7.6M6.1 96.3v40.6h1.3M34 95v7.6M99.1 82.3h2.5M111.8 82.3h6.3M120.4 98.8h7.6M145.8 82.3v1.3h-8.9M169.9 81h8.7v1.8M178.6 93v2.5M219.5 84.6v6.8M256.3 89.9v2.6"/>
<path d="M284.2 84.8v2.6M23.9 100.1v2.5M34 100.1h-20.3v2.5M42.9 100.1v12.7h-36.8M48 103.9h3.8M48 107.7h3.8M48 100.1h3.8M56.9 112.8v2.5h2.5M69.6 115.3h7.6v2.6M72.1 109v6.3M120.4 103.9h11.4M120.4 106.4h7.6"/>
<path d="M120.4 101.3h11.4M164.8 103.9h17.8M164.8 114h17.8M190.2 103.9v30.5M21.3 136.9v1.3M40.4 130.6h1.3M40.4 134.4h1.3M40.4 138.2h1.3M46.7 130.6h2.6M46.7 134.4h2.6M46.7 138.2h2.6M49.3 121.7h-17.8v15.2h-14"/>
<path d="M49.3 126.7h-8.9v20.4h-19.1v-1.3M96.3 128h-33.1v2.6M119.1 130.6h7.6v1.2M119.1 128v3.8M121.7 130.6v1.2M124.2 130.6v1.2M159.8 122.9h17.7M162.3 134.4h16.5M171.2 122.9v1.3M185.2 122.9h1.2v11.5M186.4 128h3.8M251.5 137.2v7.6"/>
<path d="M259.1 137.2v7.6M271.8 137.2v7.6M272.3 127.3v3.8h-5.6v13.7M277.4 127.3v7.6M32.8 157.2v7.6h1.2M40.4 152.1v7.7M53.1 150.9h19M63.2 140.7v10.2M65.8 156v7.6M82.3 150.9h7.6M119.1 149.6v7.6M121.7 149.6v7.6"/>
<path d="M124.2 149.6v7.6M126.7 149.6v7.6M158.2 154.7h7.7M158.2 152.1h7.7M18.8 167.4v3.8M34 167.4h-27.9v3.8M34 177.5v7.7M34 169.9h-3.8v12.7h3.8M6.1 181.4h12.7v3.8h1.3M34 195.3v7.6"/>
</g>
<g fill="#c00">
<circle cx="6.1" cy="112.8" r=".63"/>
<circle cx="13.7" cy="112.8" r=".63"/>
<circle cx="23.9" cy="112.8" r=".63"/>
<circle cx="34" cy="112.8" r=".63"/>
<circle cx="42.9" cy="107.7" r=".63"/>
<circle cx="42.9" cy="103.9" r=".63"/>
<circle cx="31.5" cy="136.9" r=".63"/>
<circle cx="21.3" cy="136.9" r=".63"/>
<circle cx="40.4" cy="147.1" r=".63"/>
<circle cx="31.5" cy="147.1" r=".63"/>
<circle cx="40.4" cy="130.6" r=".63"/>
<circle cx="40.4" cy="134.4" r=".63"/>
<circle cx="40.4" cy="138.2" r=".63"/>
<circle cx="72.1" cy="115.3" r=".63"/>
<circle cx="63.2" cy="150.9" r=".63"/>
<circle cx="65.8" cy="150.9" r=".63"/>
<circle cx="34" cy="100.1" r=".63"/>
<circle cx="23.9" cy="100.1" r=".63"/>
<circle cx="77.2" cy="128" r=".63"/>
<circle cx="34" cy="182.6" r=".63"/>
<circle cx="18.8" cy="167.4" r=".63"/>
<circle cx="18.8" cy="181.4" r=".63"/>
<circle cx="84.8" cy="40.4" r=".63"/>
<circle cx="110.2" cy="48" r=".63"/>
<circle cx="124.2" cy="23.9" r=".63"/>
<circle cx="176.3" cy="74.7" r=".63"/>
<circle cx="176.3" cy="81" r=".63"/>
<circle cx="178.8" cy="46.7" r=".63"/>
<circle cx="162.3" cy="46.7" r=".63"/>
<circle cx="159.8" cy="74.7" r=".63"/>
<circle cx="216.9" cy="64.5" r=".63"/>
<circle cx="216.9" cy="70.9" r=".63"/>
<circle cx="219.5" cy="36.6" r=".63"/>
<circle cx="202.9" cy="36.6" r=".63"/>
<circle cx="200.4" cy="64.5" r=".63"/>
<circle cx="256.3" cy="72.1" r=".63"/>
<circle cx="256.3" cy="78.5" r=".63"/>
<circle cx="258.8" cy="44.2" r=".63"/>
<circle cx="242.3" cy="44.2" r=".63"/>
<circle cx="239.8" cy="72.1" r=".63"/>
<circle cx="284.2" cy="67.1" r=".63"/>
<circle cx="284.2" cy="73.4" r=".63"/>
<circle cx="286.8" cy="39.1" r=".63"/>
<circle cx="270.3" cy="39.1" r=".63"/>
<circle cx="267.7" cy="67.1" r=".63"/>
<circle cx="119.1" cy="130.6" r=".63"/>
<circle cx="121.7" cy="130.6" r=".63"/>
<circle cx="124.2" cy="130.6" r=".63"/>
<circle cx="171.2" cy="122.9" r=".63"/>
<circle cx="171.2" cy="134.4" r=".63"/>
<circle cx="175" cy="103.9" r=".63"/>
<circle cx="175" cy="114" r=".63"/>
<circle cx="190.2" cy="128" r=".63"/>
<circle cx="186.4" cy="128" r=".63"/>
<circle cx="190.2" cy="114" r=".63"/>
<circle cx="86.6" cy="61.2" r=".63"/>
<circle cx="86.6" cy="78.2" r=".63"/>
<circle cx="86.6" cy="72.6" r=".63"/>
<circle cx="86.6" cy="67.3" r=".63"/>
</g>
<g font-size="4.5" fill="#000080">
<text x="174.7" y="168.7">Schematic1</text>
<text x="215.3" y="186.5">人走灯灭2.0-zigbee</text>
<text x="241.1" y="204.3">山东工商学院</text>
</g>
<g font-size="3.8" fill="#a00000">
<text x="231.6" y="166.2">更新日期</text>
<text x="119.9" y="168.8">原理图</text>
<text x="231.6" y="171.3">创建日期</text>
<text x="119.9" y="176.4">图页</text>
<text x="231.6" y="176.4">物料编码</text>
<text x="119.9" y="181.5">绘制</text>
<text x="119.9" y="186.6">审阅</text>
<text x="179.6" y="196.7">版本</text>
<text x="199.9" y="196.7">尺寸</text>
<text x="236" y="196.5">页</text>
<text x="263.1" y="196.5">共</text>
</g>
<g font-size="3.4" fill="#000080">
<text x="257.6" y="165.9">2024-08-29</text>
<text x="257.6" y="170.9">2023-10-30</text>
<text x="184.4" y="176">P1</text>
<text x="250.3" y="196.1">1</text>
<text x="280" y="196.1">3</text>
<text x="179.9" y="204">V2.0</text>
<text x="202.2" y="204">A4</text>
</g>
<g font-size="2.2">
<text x="86.1" y="5.6">BOOT</text>
<text x="6.1" y="6.9">MCU_IO</text>
<text x="23.8" y="11">1</text>
<text x="63.4" y="11">48</text>
<text x="107.7" y="6.9">KEY</text>
<text x="238.8" y="8.2">DETECTION</text>
<text x="23.8" y="13.5">2</text>
<text x="23.8" y="16">3</text>
<text x="26.1" y="12.2">VBAT</text>
<text x="26.1" y="14.8">PC13-TAMPER-RTC</text>
<text x="26.1" y="17.3">PC14-OSC32_IN</text>
<text x="55.1" y="12.2">VDD_3</text>
<text x="55.3" y="14.8">VSS_3</text>
<text x="58.1" y="17.3">PB9</text>
<text x="63.4" y="16">46</text>
<text x="63.4" y="13.5">47</text>
<text x="23.8" y="21.1">5</text>
<text x="23.8" y="23.7">6</text>
<text x="26.1" y="19.9">PC15-OSC32_OUT</text>
<text x="26.1" y="22.4">PD0-OSC_IN</text>
<text x="54.7" y="22.4">BOOT0</text>
<text x="58.1" y="19.9">PB8</text>
<text x="63.4" y="23.7">43</text>
<text x="63.4" y="21.1">44</text>
<text x="63.4" y="18.6">45</text>
<text x="23.8" y="26.2">7</text>
<text x="23.8" y="28.7">8</text>
<text x="26.1" y="24.9">PD1-OSC_OUT</text>
<text x="26.1" y="27.5">NRST</text>
<text x="58.1" y="27.5">PB6</text>
<text x="58.1" y="24.9">PB7</text>
<text x="63.4" y="28.7">41</text>
<text x="63.4" y="26.2">42</text>
<text x="23.8" y="31.3">9</text>
<text x="26.1" y="30">VSSA</text>
<text x="26.1" y="32.6">VDDA</text>
<text x="26.1" y="35.1">PA0-WKUP</text>
<text x="58.1" y="35.1">PB3</text>
<text x="58.1" y="32.6">PB4</text>
<text x="58.1" y="30">PB5</text>
<text x="63.4" y="33.8">39</text>
<text x="63.4" y="31.3">40</text>
<text x="110" y="32.8" transform="rotate(-90 110 32.8)">2</text>
<text x="124" y="32.8" transform="rotate(-90 124 32.8)">2</text>
<text x="139.2" y="32.8" transform="rotate(-90 139.2 32.8)">2</text>
<text x="22.5" y="36.4">11</text>
<text x="22.5" y="38.9">12</text>
<text x="22.5" y="41.4">13</text>
<text x="26.1" y="37.6">PA1</text>
<text x="26.1" y="40.2">PA2</text>
<text x="56.8" y="40.2">PA14</text>
<text x="56.8" y="37.6">PA15</text>
<text x="63.4" y="41.4">36</text>
<text x="63.4" y="38.9">37</text>
<text x="63.4" y="36.4">38</text>
<text x="110" y="41.6" transform="rotate(-90 110 41.6)">1</text>
<text x="124" y="41.6" transform="rotate(-90 124 41.6)">1</text>
<text x="139.2" y="41.6" transform="rotate(-90 139.2 41.6)">1</text>
<text x="22.5" y="44">14</text>
<text x="22.5" y="46.5">15</text>
<text x="26.1" y="42.7">PA3</text>
<text x="26.1" y="45.3">PA4</text>
<text x="26.1" y="47.8">PA5</text>
<text x="55.1" y="42.7">VDD_2</text>
<text x="55.3" y="45.3">VSS_2</text>
<text x="56.8" y="47.8">PA13</text>
<text x="63.4" y="46.5">34</text>
<text x="63.4" y="44">35</text>
<text x="210" y="45.2" transform="rotate(-90 210 45.2)">2</text>
<text x="215.1" y="45.2" transform="rotate(-90 215.1 45.2)">1</text>
<text x="277.3" y="47.7" transform="rotate(-90 277.3 47.7)">2</text>
<text x="282.4" y="47.7" transform="rotate(-90 282.4 47.7)">1</text>
<text x="22.5" y="49.1">16</text>
<text x="22.5" y="51.6">17</text>
<text x="26.1" y="50.3">PA6</text>
<text x="26.1" y="52.9">PA7</text>
<text x="56.8" y="52.9">PA11</text>
<text x="56.8" y="50.3">PA12</text>
<text x="63.4" y="51.6">32</text>
<text x="63.4" y="49.1">33</text>
<text x="249.4" y="52.8" transform="rotate(-90 249.4 52.8)">2</text>
<text x="254.4" y="52.8" transform="rotate(-90 254.4 52.8)">1</text>
<text x="22.5" y="54.1">18</text>
<text x="22.5" y="56.7">19</text>
<text x="26.1" y="55.4">PB0</text>
<text x="26.1" y="58">PB1</text>
<text x="56.8" y="55.4">PA10</text>
<text x="58.1" y="58">PA9</text>
<text x="63.4" y="59.2">29</text>
<text x="63.4" y="56.7">30</text>
<text x="63.4" y="54.1">31</text>
<text x="141.5" y="58.5">LED</text>
<text x="169.4" y="55.3" transform="rotate(-90 169.4 55.3)">2</text>
<text x="174.4" y="55.3" transform="rotate(-90 174.4 55.3)">1</text>
<text x="22.5" y="61.8">21</text>
<text x="22.5" y="64.3">22</text>
<text x="26.1" y="60.5">PB2</text>
<text x="26.1" y="63">PB10</text>
<text x="26.1" y="65.6">PB11</text>
<text x="56.8" y="65.6">PB14</text>
<text x="56.8" y="63">PB15</text>
<text x="58.1" y="60.5">PA8</text>
<text x="63.4" y="64.3">27</text>
<text x="63.4" y="61.8">28</text>
<text x="210" y="62" transform="rotate(-90 210 62)">3</text>
<text x="215.1" y="62" transform="rotate(-90 215.1 62)">4</text>
<text x="277.3" y="64.5" transform="rotate(-90 277.3 64.5)">3</text>
<text x="282.4" y="64.5" transform="rotate(-90 282.4 64.5)">4</text>
<text x="22.5" y="66.8">23</text>
<text x="26.1" y="68.1">VSS_1</text>
<text x="26.1" y="70.7">VDD_1</text>
<text x="56.8" y="70.7">PB12</text>
<text x="56.8" y="68.1">PB13</text>
<text x="63.4" y="69.4">25</text>
<text x="63.4" y="66.8">26</text>
<text x="249.4" y="69.6" transform="rotate(-90 249.4 69.6)">3</text>
<text x="254.4" y="69.6" transform="rotate(-90 254.4 69.6)">4</text>
<text x="169.4" y="72.1" transform="rotate(-90 169.4 72.1)">3</text>
<text x="174.4" y="72.1" transform="rotate(-90 174.4 72.1)">4</text>
<text x="8.6" y="90.7">POWER</text>
<text x="103.9" y="92">SWD</text>
<text x="115.7" y="101.6">3</text>
<text x="115.7" y="99.1">4</text>
<text x="118" y="100.4">4</text>
<text x="115.7" y="106.7">1</text>
<text x="115.7" y="104.2">2</text>
<text x="118" y="108">1</text>
<text x="118" y="105.4">2</text>
<text x="118" y="102.9">3</text>
<text x="197.1" y="106">晶振</text>
<text x="248.7" y="106.2">电源</text>
<text x="263.4" y="119.4">5</text>
<text x="279.9" y="119.4">4</text>
<text x="266.5" y="125.2" transform="rotate(-90 266.5 125.2)">1</text>
<text x="271.6" y="125.2" transform="rotate(-90 271.6 125.2)">2</text>
<text x="276.7" y="125.2" transform="rotate(-90 276.7 125.2)">3</text>
<text x="103.9" y="126.3">上拉电阻</text>
<text x="160.8" y="147.4">接线端子</text>
<text x="176.5" y="147.4">M3固定螺丝</text>
<text x="253.6" y="147.5" transform="rotate(-90 253.6 147.5)">4</text>
<text x="261.2" y="147.5" transform="rotate(-90 261.2 147.5)">3</text>
<text x="268.8" y="147.5" transform="rotate(-90 268.8 147.5)">2</text>
<text x="273.9" y="147.5" transform="rotate(-90 273.9 147.5)">1</text>
<text x="153.5" y="155">1</text>
<text x="153.5" y="152.4">2</text>
<text x="155.8" y="153.7">2</text>
<text x="252.3" y="151.9" transform="rotate(-90 252.3 151.9)">L</text>
<text x="259.9" y="152.2" transform="rotate(-90 259.9 152.2)">N</text>
<text x="267.5" y="153.4" transform="rotate(-90 267.5 153.4)">5V</text>
<text x="272.6" y="155.6" transform="rotate(-90 272.6 155.6)">GND</text>
<text x="155.8" y="156.2">1</text>
<text x="35.2" y="164.6">1</text>
<text x="35.2" y="167.2">2</text>
<text x="37.5" y="165.9">ADJ(GND)</text>
<text x="59.6" y="167.2">4</text>
<text x="35.2" y="169.7">3</text>
<text x="37.5" y="168.4">VOUT(TAB)</text>
<text x="37.5" y="171">VIN</text>
<text x="54.1" y="168.4">TAB</text>
</g>
<g font-size="2.2" fill="#00f">
<text x="15" y="10.7">VBAT</text>
<text x="73.4" y="10.7">VDD_3</text>
<text x="161.9" y="8.4" transform="rotate(-90 161.9 8.4)">N</text>
<text x="178.8" y="8.7">L1</text>
<text x="202.5" y="11.2" transform="rotate(-90 202.5 11.2)">N</text>
<text x="219" y="6.3" transform="rotate(-90 219 6.3)">L2</text>
<text x="258.4" y="10.2" transform="rotate(-90 258.4 10.2)">L3</text>
<text x="286.3" y="8.6" transform="rotate(-90 286.3 8.6)">L4</text>
<text x="4.8" y="15.8">PC14-OSC32_IN</text>
<text x="15" y="13.3">PC13</text>
<text x="68.3" y="15.8">PB9</text>
<text x="73.4" y="13.3">VSS_3</text>
<text x="222" y="15">1N4007</text>
<text x="269.8" y="16.8" transform="rotate(-90 269.8 16.8)">N</text>
<text x="4.8" y="18.3">PC15-OSC32_OUT4</text>
<text x="6.1" y="20.9">PD0-OSC_IN</text>
<text x="6.1" y="23.4">PD1-OSC_OUT</text>
<text x="68.3" y="18.3">PB8</text>
<text x="73.4" y="20.9">BOOT0</text>
<text x="131.8" y="18.3">BOOT0</text>
<text x="131.8" y="23.4">PC13</text>
<text x="139.4" y="22.2">RESET</text>
<text x="164.8" y="23.4">100k</text>
<text x="181.4" y="23.4">1N4007</text>
<text x="205.5" y="19.4">100k</text>
<text x="241.9" y="20.3" transform="rotate(-90 241.9 20.3)">N</text>
<text x="261.4" y="20.9">1N4007</text>
<text x="272.8" y="23.9">100k</text>
<text x="286.8" y="18.3">1N4007</text>
<text x="15" y="28.5">VSSA</text>
<text x="15" y="26">NRST</text>
<text x="84.8" y="24.7">BOOT1</text>
<text x="95" y="24.7">BOOT0</text>
<text x="109.8" y="26.4" transform="rotate(-90 109.8 26.4)">PA0-WKUP</text>
<text x="222" y="26.2">100k</text>
<text x="244.9" y="28.8">100k</text>
<text x="289.3" y="27.2">100k</text>
<text x="9.9" y="33.6">PA0-WKUP 10</text>
<text x="15" y="31">VDDA</text>
<text x="68.3" y="33.6">PB3</text>
<text x="181.4" y="34.9">100k</text>
<text x="261.4" y="32.3">100k</text>
<text x="15" y="41.2">PA3</text>
<text x="68.3" y="38.7">PA14</text>
<text x="73.4" y="41.2">VDD_2</text>
<text x="87.4" y="37.4">10k</text>
<text x="96.3" y="37.4">10k</text>
<text x="208" y="39.9">1N4148W</text>
<text x="15" y="46.3">PA5</text>
<text x="68.3" y="46.3">PA13</text>
<text x="73.4" y="43.7">VSS_2</text>
<text x="247.4" y="47.6">1N4148W</text>
<text x="275.3" y="42.5">1N4148W</text>
<text x="15" y="51.4">PA7</text>
<text x="15" y="48.8">PA6</text>
<text x="68.3" y="53.9">PA10</text>
<text x="91.2" y="50.1">GND</text>
<text x="110.2" y="51.4">3V3</text>
<text x="139.4" y="50.1">GND</text>
<text x="167.4" y="50.1">1N4148W</text>
<text x="215.6" y="50.1">PC817B-MS</text>
<text x="283" y="52.6">PC817B-MS</text>
<text x="15" y="59">BOOT120</text>
<text x="68.3" y="59">PA8</text>
<text x="68.3" y="56.4">PA9</text>
<text x="86.6" y="58.5">3V3</text>
<text x="222" y="57.7">PB9</text>
<text x="255" y="57.7">PC817B-MS</text>
<text x="15" y="61.5">PB10</text>
<text x="15" y="64.1">PB11</text>
<text x="68.3" y="64.1">PB14</text>
<text x="68.3" y="61.5">PB15</text>
<text x="99.8" y="60">510</text>
<text x="125.5" y="64.1">3V3</text>
<text x="126" y="60.8">PA5</text>
<text x="175" y="60.3">PC817B-MS</text>
<text x="15" y="69.1">VDD_124</text>
<text x="15" y="66.6">VSS_1</text>
<text x="68.3" y="69.1">PB12</text>
<text x="68.3" y="66.6">PB13</text>
<text x="96" y="71.7">510</text>
<text x="99.6" y="66.1">510</text>
<text x="119.9" y="66.9">PA6</text>
<text x="135.6" y="67.9">510</text>
<text x="191.6" y="66.3">GND</text>
<text x="258.9" y="68.8">GND</text>
<text x="260.1" y="71.7">PB10</text>
<text x="286.8" y="66.6">PB11</text>
<text x="35.3" y="74.2">STM32F103C8T6</text>
<text x="98.3" y="77.5">510</text>
<text x="115.1" y="72.2">PA7</text>
<text x="134.6" y="77.8">PA8</text>
<text x="151" y="76.5">GND</text>
<text x="181.4" y="74.2">PB8</text>
<text x="205.5" y="75.5">2.2uF</text>
<text x="231" y="73.9">GND</text>
<text x="97.5" y="81.3">510</text>
<text x="118.1" y="81.8">GND</text>
<text x="136.9" y="83.1">PA3</text>
<text x="222" y="81.6">100k</text>
<text x="244.9" y="83.1">2.2uF</text>
<text x="272.8" y="78">2.2uF</text>
<text x="286.8" y="81.8">100k</text>
<text x="164.8" y="85.7">2.2uF</text>
<text x="181.1" y="90">100k</text>
<text x="258.8" y="86.9">100k</text>
<text x="6.1" y="95.8">3V3</text>
<text x="34" y="94.5">GND</text>
<text x="221.5" y="95.4" transform="rotate(-90 221.5 95.4)">3V3</text>
<text x="286.3" y="91.4" transform="rotate(-90 286.3 91.4)">3V3</text>
<text x="51.8" y="99.6">VDD_1</text>
<text x="122.9" y="98.4">3V3</text>
<text x="131.8" y="100.9">PA13</text>
<text x="180.7" y="99.5" transform="rotate(-90 180.7 99.5)">3V3</text>
<text x="258.4" y="96.4" transform="rotate(-90 258.4 96.4)">3V3</text>
<text x="51.8" y="103.4">VDD_2</text>
<text x="51.8" y="107.2">VDD_3</text>
<text x="122.9" y="106">GND</text>
<text x="131.8" y="103.4">PA14</text>
<text x="151.4" y="105.7">PD0-OSC_IN</text>
<text x="17.5" y="109.8">100nF</text>
<text x="27.7" y="109.8">100nF</text>
<text x="35.3" y="111.1">100nF</text>
<text x="56.9" y="112.3">3V3 D9</text>
<text x="72.1" y="108.5">VBAT</text>
<text x="112.8" y="111.1">PZ254R-11-04P</text>
<text x="177.5" y="109.8">8MHz</text>
<text x="185.2" y="108.5">20pF</text>
<text x="62" y="118.7">RB521S-30</text>
<text x="148.9" y="115.8">PD1-OSC_OUT</text>
<text x="185.2" y="118.7">20pF</text>
<text x="49.3" y="121.2">VDDA</text>
<text x="81" y="125">100nF</text>
<text x="142.6" y="124.7">PC14-OSC32_IN</text>
<text x="49.3" y="126.3">VSSA</text>
<text x="49.3" y="130.1">VSS_1</text>
<text x="96.3" y="127.6">GND</text>
<text x="119.1" y="127.6">5V</text>
<text x="180.1" y="127.6">6pF</text>
<text x="49.3" y="137.7">VSS_3</text>
<text x="49.3" y="133.9">VSS_2</text>
<text x="65.5" y="136.7">100nF</text>
<text x="142.6" y="136.2">PC15-OSC32_OUT</text>
<text x="159.8" y="132.6">32.768kHz</text>
<text x="190.2" y="133.9">GND</text>
<text x="276.9" y="134.9" transform="rotate(-90 276.9 134.9)">5V</text>
<text x="9.9" y="140.3">10</text>
<text x="130.6" y="141.5">4.7k</text>
<text x="181.4" y="139">6pF</text>
<text x="253.6" y="138.4" transform="rotate(-90 253.6 138.4)">L</text>
<text x="261.2" y="138.8" transform="rotate(-90 261.2 138.8)">N</text>
<text x="273.9" y="142.1" transform="rotate(-90 273.9 142.1)">GND</text>
<text x="25.1" y="145.3">1uF</text>
<text x="35.3" y="144.1">100nF</text>
<text x="53.1" y="150.4">NRST</text>
<text x="74.7" y="154.2">10k</text>
<text x="89.9" y="150.4">3V3</text>
<text x="160.8" y="154.2">L</text>
<text x="160.8" y="151.7">N</text>
<text x="32.8" y="156.8">GND</text>
<text x="40.4" y="159.3">GND</text>
<text x="118.7" y="157.2" transform="rotate(-90 118.7 157.2)">PB15</text>
<text x="121.2" y="157.2" transform="rotate(-90 121.2 157.2)">PB14</text>
<text x="123.8" y="157.2" transform="rotate(-90 123.8 157.2)">PB13</text>
<text x="126.3" y="157.2" transform="rotate(-90 126.3 157.2)">PB12</text>
<text x="26.7" y="166.9">3V3</text>
<text x="65.3" y="163.6" transform="rotate(-90 65.3 163.6)">RESET</text>
<text x="36.6" y="173.3">AMS1117-3.3</text>
<text x="9.9" y="178.4">10uF</text>
<text x="22.6" y="178.4">100nF</text>
<text x="34" y="177.1">5V</text>
<text x="20.1" y="184.7">GND</text>
<text x="37.8" y="192.3">10uF</text>
<text x="33.6" y="202.9" transform="rotate(-90 33.6 202.9)">GND</text>
</g>
<g font-size="2.2" fill="#000080">
<text x="25.1" y="8.2">U1</text>
<text x="205.5" y="16.8">R1</text>
<text x="222" y="12.5">D1</text>
<text x="289.3" y="13.3">D2</text>
<text x="164.8" y="20.9">R2</text>
<text x="181.4" y="20.9">D3</text>
<text x="222" y="23.7">R3</text>
<text x="261.4" y="18.3">D4</text>
<text x="272.8" y="21.4">R4</text>
<text x="244.9" y="26.2">R5</text>
<text x="261.4" y="29.8">R10</text>
<text x="289.3" y="24.7">R6</text>
<text x="87.4" y="34.9">R7</text>
<text x="96.3" y="34.9">R8</text>
<text x="181.4" y="32.3">R9</text>
<text x="208" y="33.6">D5</text>
<text x="107.2" y="37.8" transform="rotate(-90 107.2 37.8)">WKUP</text>
<text x="121.2" y="37.8" transform="rotate(-90 121.2 37.8)">KEY1</text>
<text x="136.5" y="37.8" transform="rotate(-90 136.5 37.8)">RST</text>
<text x="247.4" y="41.2">D8</text>
<text x="275.3" y="36.1">D6</text>
<text x="167.4" y="43.7">D7</text>
<text x="113.3" y="58.2">LED1</text>
<text x="90.2" y="60">R11</text>
<text x="107.2" y="64.3">LED2</text>
<text x="135.6" y="62.8">R12</text>
<text x="87.9" y="71.2">R14</text>
<text x="90.2" y="66.1">R13</text>
<text x="102.4" y="69.7">LED3</text>
<text x="205.5" y="67.9">C1</text>
<text x="272.8" y="70.4">C2</text>
<text x="87.4" y="77.3">R15</text>
<text x="121.9" y="75.2">LED4</text>
<text x="140.7" y="74.2">STA</text>
<text x="244.9" y="75.5">C4</text>
<text x="87.1" y="81.1">R16</text>
<text x="109" y="81.3">PWR</text>
<text x="164.8" y="78">C3</text>
<text x="222" y="79.1">R17</text>
<text x="286.8" y="79.3">R18</text>
<text x="181.1" y="87.4">R20</text>
<text x="258.8" y="84.4">R19</text>
<text x="17.5" y="107.2">C6</text>
<text x="27.7" y="107.2">C7</text>
<text x="37.8" y="107.2">C8</text>
<text x="187.7" y="102.2">C5</text>
<text x="185.2" y="111.1">C9</text>
<text x="264.7" y="111.6">SW1</text>
<text x="180.1" y="119.9">C11</text>
<text x="81" y="122.5">C10</text>
<text x="173.7" y="128.8">X2</text>
<text x="181.4" y="131.4">C13</text>
<text x="9.9" y="135.2">R21</text>
<text x="65.5" y="134.7">C12</text>
<text x="25.1" y="142.8">C14</text>
<text x="35.3" y="141.5">C15</text>
<text x="130.6" y="139">RN1</text>
<text x="74.7" y="149.2">R22</text>
<text x="150.6" y="149.2">CN1</text>
<text x="213.4" y="150.4">TP1</text>
<text x="223.5" y="151.7">TP2</text>
<text x="233.7" y="151.7">TP3</text>
<text x="277.1" y="151.4">U6</text>
<text x="36.6" y="161.9">U7</text>
<text x="9.9" y="175.8">C16</text>
<text x="22.6" y="175.8">C17</text>
<text x="37.8" y="189.8">C18</text>
</g>
<g font-size="1.5" fill="#000080">
<text x="215.6" y="47.7">U2</text>
<text x="283" y="50.2">U3</text>
<text x="175" y="57.9">U4</text>
<text x="255" y="55.3">U5</text>
<text x="112.8" y="94.7">P1</text>
<text x="177.5" y="107.4">X1</text>
</g>
</svg>
